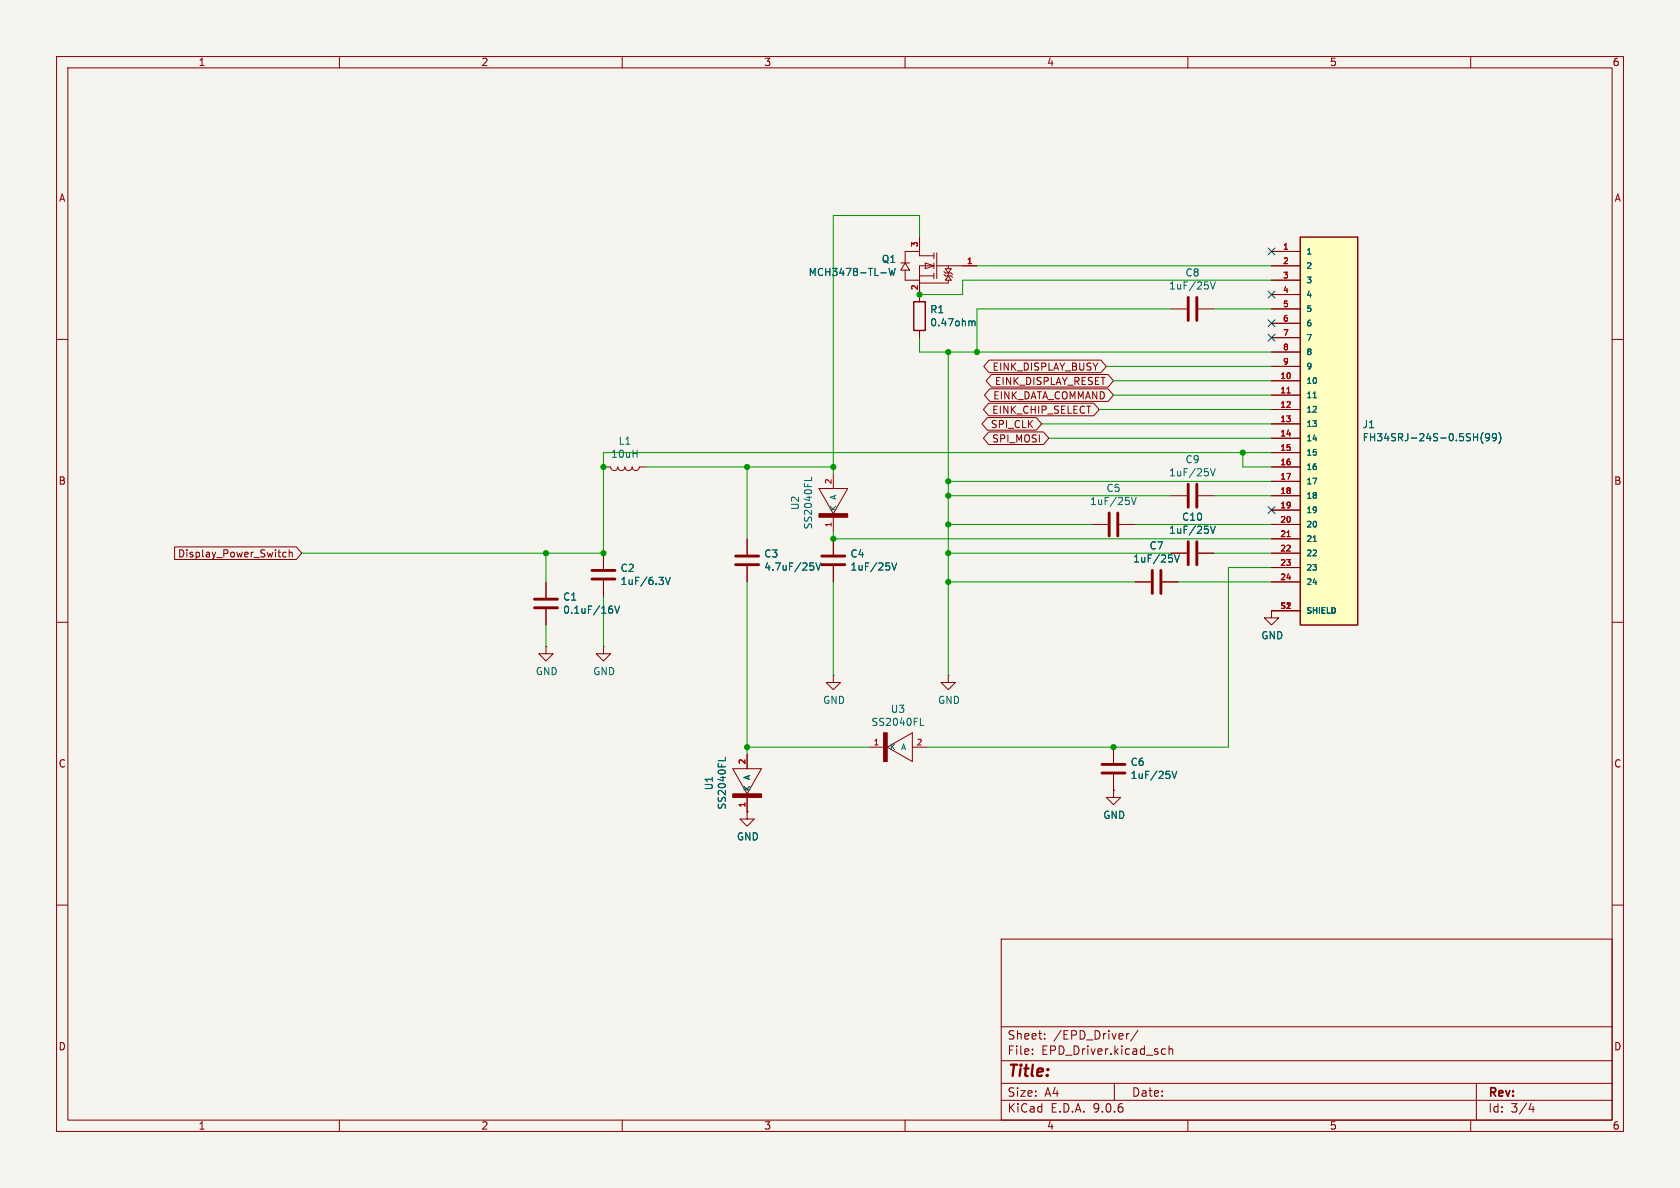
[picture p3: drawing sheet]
<svg xmlns="http://www.w3.org/2000/svg" width="297mm" height="210mm" viewBox="0 0 297 210" stroke-linecap="round" stroke-linejoin="round" font-family="sans-serif">
<path d="M0 0h297v210h-297z" fill="#f5f4ef" stroke="#f5f4ef" stroke-width=".18"/>
<g fill="none" stroke="#840000" stroke-width=".18">
<path d="M10 10h277v190h-277zM12 12h273v186h-273zM60 10v2M110 10v2M160 10v2M210 10v2M260 10v2M207 54.6h2.8M211.8 54.6h2.8M10 60h2M285 60h2M207 87.6h2.8"/>
<path d="M207 97.8h2.8M211.8 87.6h2.8M211.8 97.8h2.8M10 110h2M147.3 119.4v1.3h1.3l-1.3 1.2-1.3-1.2h1.3M147.3 119.4h.1M285 110h2M153.7 132.1h2.5M156.8 132.1l4.5-2.6v5.1zM161.3 132.1h2.5M10 160h2M177 166h108v32h-108z"/>
<path d="M285 160h2M60 198v2M110 198v2M160 198v2M177 194.5h108M177 191.5h108M177 187.5h108M177 181.5h108M182.5 186.3v.1M182.5 185.5v.1M184.7 183.6v.1M184.7 182.8v.1"/>
<path d="M197 191.5v3M199.6 182.7l-.3 .1-.1 .2M201.2 182.1l-1.3 2M205.5 186.3h.5M205.5 185.5h.5M206.7 185.5l.2-.1 .3 .1 .1 .9M206.7 184.9v1.5M210 198v2M260 198v2M261 191.5v6.5M270.7 195l-.4 1.1h.9M271 195.6v1"/>
</g>
<path d="M156.2 129.5h.6v5.1h-.6z" fill="#840000" stroke="#840000" stroke-width=".18"/>
<path d="M214 49.8l.4 1.3 .4-1.3M214 82.9l.4 1.2 .4-1.2M214 93l.4 1.3 .4-1.3M162.7 128.2h.6" fill="none" stroke="#006464" stroke-width=".18"/>
<path d="M210.1 52.6v4M211.6 52.6v4M210.1 85.6v4.1M210.1 95.8v4M211.6 85.6v4.1M211.6 95.8v4" fill="none" stroke="#840000" stroke-width=".51"/>
<path d="M229.9 41.9h10.1v68.6h-10.1z" fill="#ffffc2"/>
<path d="M161.5 53.3h2.1v5.1h-2.1zM229.9 41.9h10.1v68.6h-10.1z" fill="none" stroke="#840000" stroke-width=".25"/>
<g fill="none" stroke="#840000" stroke-width=".18">
<path d="M159.3 46.5h1.5M160 46.5l.8 1.3h-1.5zM160 47.8v1.7h2.6M162.6 44.5h-2.6v2M162.6 41.9v3.3h2.5M162.6 58.4v1.3M162.6 48.8h2.5M163.6 46.5l1.5 .5-1.5 .5zM165.1 47h-2.5v6.3M165.1 44.7v1M165.1 46.5v1M165.1 48.3v1"/>
<path d="M165.6 47h7.1M165.6 44.7v4.6M166.9 48l.2 .3h1l.3 .2M166.9 48.5l.2 .3h1l.3 .2M167.1 47.5h1l-.5 .8zM167.6 48.8l.5 .7h-1zM167.6 47v.5M167.6 48.3v.5M167.6 49.5v.5h-5M224.8 44.5h5.1M224.8 47h5.1M224.8 49.5h5.1"/>
<path d="M224.8 52.1h5.1M224.8 54.6h5.1M224.8 57.2h5.1M224.8 59.7h5.1M174.6 73.8h8.6l.9 1.1-.9 1.1h-8.6l-1-1.1zM174.8 76.4h9.7l.9 1.1-.9 1.1h-9.7l-.9-1.1zM174.8 71.3h18.6l.9 1.1-.9 1.1h-18.6l-.9-1.1zM174.9 63.7h19.7l1 1.1-1 1.1h-19.7l-1-1.1zM175 68.7h20.9l.9 1.2-.9 1.1h-20.9l-1-1.1zM175.3 66.2h20.6l.9 1.1-.9 1.1h-20.6l-1-1.1zM224.8 62.2h5.1M224.8 64.8h5.1"/>
<path d="M224.8 67.3h5.1M224.8 69.9h5.1M224.8 72.4h5.1M224.8 74.9h5.1M224.8 77.5h5.1M30.9 96.7h21.5l.9 1.1-.9 1.1h-21.5zM50.6 97.7l-.4-.1-.2 .3 .1 .5h.5M51.1 97.7l.2-.1 .3 .1 .1 .8M51.1 97.2v1.3M106.7 82.6h1.2a.64 .64 0 0 0 .7 .6 .64 .64 0 0 0 .6-.6 .64 .64 0 0 0 .7 .6 .64 .64 0 0 0 .6-.6 .64 .64 0 0 0 .6 .6 .64 .64 0 0 0 .7-.6 .64 .64 0 0 0 .6 .6 .64 .64 0 0 0 .6-.6h1.3M106.7 97.8v2.8M132.1 95.3v2.7"/>
<path d="M144.8 86.4h5.1l-2.6 4.4zM147.3 83.8v2.6M147.3 91.4v2.6M147.3 95.3v2.7M193 92.7h2.8M197.9 92.7h2.8M207 97.8h2.8M211.8 97.8h2.8M224.8 80h5.1M224.8 82.6h5.1M224.8 85.1h5.1M224.8 87.6h5.1"/>
<path d="M224.8 90.2h5.1M224.8 92.7h5.1M224.8 95.3h5.1M224.8 97.8h5.1M96.5 114.3v1.3h1.3l-1.3 1.2-1.3-1.2h1.3M96.5 114.3h.1M96.5 102.9v2.8M96.5 107.7v2.8M106.7 114.3v1.3h1.2l-1.2 1.2-1.3-1.2h1.3M106.7 114.3h.1M106.7 102.6v2.8M132.1 100.1v2.8"/>
<path d="M147.3 100.1v2.8M167.6 119.4v1.3h1.3l-1.3 1.2-1.2-1.2h1.2M167.6 119.4h.1M200.7 102.9h2.8M205.5 102.9h2.8M224.8 108v1.2h1.3l-1.3 1.3-1.3-1.3h1.3M224.8 108h.1M224.8 100.3h5.1M224.8 102.9h5.1M224.8 108h5.1M129.5 135.9h5.1l-2.5 4.4zM132.1 133.4v2.5"/>
<path d="M196.8 139.7v1.3h1.3l-1.3 1.2-1.2-1.2h1.2M196.8 139.7h.1M196.8 132.1v2.8M196.8 136.9v2.8M132.1 143.5v1.3h1.2l-1.2 1.3-1.3-1.3h1.3M132.1 143.5h.1M132.1 141v2.5"/>
</g>
<g fill="none" stroke="#006464" stroke-width=".18">
<path d="M155.7 48.2h1M157.2 47.4l.3 1.3 .2-.9 .3 .9 .3-1.3M171.6 56.8l.2 .1M171.8 56.9v.7M171.8 56.9l.2-.1h.3l.1 .8M232.1 70.3h.6M262.2 76.5a1.46 1.46 0 0 0 0 1.9M263.3 77.2l-.2 .2h-.4l-.1-.2 .1-.5h.4l.2 .1a.84 .84 0 0 1-.3 1.1h-.3M264.5 77.2l-.2 .2h-.4l-.1-.2 .1-.5h.4l.2 .1a.84 .84 0 0 1-.3 1.1h-.3M265 76.5a1.46 1.46 0 0 1 0 1.9M143.2 99.5h.6M143.5 84.3v.6"/>
<path d="M143.6 100l.3 .2v.3l-.3 .3M144.2 99.5l.5 1.3 .4-1.3M157.7 99.5l.4 1.3 .4-1.3M200 87.9l.4 1.3 .5-1.3M207.6 98.1l.5 1.3 .4-1.3M214 93l.4 1.3 .4-1.3M232.1 95.7h.6M108 107.1h.2M108.1 107.6l.2 .3v.3l-.2 .2M108.7 107.1l.4 1.3 .4-1.3M117.6 102.1l.5 1.2 .4-1.2M128.2 133.9v.6"/>
<path d="M207.2 136.3l.4 1.3 .4-1.3"/>
</g>
<path d="M227.5 69.5h.6M227.5 94.9h.6" fill="none" stroke="#a90000" stroke-width=".18"/>
<g fill="none" stroke="#840000" stroke-width=".51">
<path d="M130 99.8h4.1M130 98.3h4.1M145.3 99.8h4.1M145.3 98.3h4.1M196.1 90.7v4M197.6 90.7v4M94.5 107.4h4.1M94.5 105.9h4.1M104.6 102.4h4.1M104.6 100.8h4.1M203.7 100.8v4.1M205.2 100.8v4.1"/>
<path d="M194.8 136.7h4.1M194.8 135.1h4.1"/>
</g>
<g fill="#840000" stroke="#840000" stroke-width=".18">
<path d="M144.8 90.8h5.1v.6h-5.1z"/>
<path d="M129.5 140.3h5.1v.7h-5.1z"/>
</g>
<g fill="none" stroke="#009600" stroke-width=".18">
<path d="M162.6 59.7v2.5h62.2M162.6 41.9v-3.8h-15.3v45.7M172.7 47h52.1M207 54.6h-34.3v7.6M214.6 54.6h10.2M224.8 49.5h-54.6v2.6h-7.6M167.6 62.2v57.2M184.1 74.9h40.7M185.4 77.5h39.4M194.3 72.4h30.5M195.6 64.8h29.2M196.8 69.9h28"/>
<path d="M196.8 67.3h28M96.5 97.8v5.1M114.3 82.6h33M132.1 82.6v12.7M147.3 94v1.3h77.5M167.6 97.8h39.4M167.6 92.7h25.4M167.6 87.6h39.4M167.6 85.1h57.2M200.7 92.7h24.1M214.6 97.8h10.2M214.6 87.6h10.2"/>
<path d="M219.7 80v2.6h5.1M224.8 80h-118.1v17.8h-53.4M96.5 110.5v3.8M106.7 105.4v8.9M132.1 102.9v30.5M147.3 102.9v16.5M167.6 102.9h33.1M208.3 102.9h16.5M224.8 100.3h-7.6v31.8h-53.4M132.1 132.1h21.6"/>
</g>
<path d="M224.2 56.5l1.2 1.3M224.2 51.5l1.2 1.2M224.2 43.8l1.2 1.3M224.2 59.1l1.2 1.2M225.4 56.5l-1.2 1.3M225.4 51.5l-1.2 1.2M225.4 43.8l-1.2 1.3M225.4 59.1l-1.2 1.2M224.2 89.6l1.2 1.2M225.4 89.6l-1.2 1.2" fill="none" stroke="#000084" stroke-width=".18"/>
<g fill="#009600" stroke="#009600" stroke-width=".18">
<circle cx="167.6" cy="92.7" r=".46"/>
<circle cx="196.8" cy="132.1" r=".46"/>
<circle cx="167.6" cy="102.9" r=".46"/>
<circle cx="167.6" cy="97.8" r=".46"/>
<circle cx="132.1" cy="132.1" r=".46"/>
<circle cx="147.3" cy="82.6" r=".46"/>
<circle cx="132.1" cy="82.6" r=".46"/>
<circle cx="147.3" cy="95.3" r=".46"/>
<circle cx="167.6" cy="85.1" r=".46"/>
<circle cx="167.6" cy="87.6" r=".46"/>
<circle cx="172.7" cy="62.2" r=".46"/>
<circle cx="162.6" cy="52.1" r=".46"/>
<circle cx="167.6" cy="62.2" r=".46"/>
<circle cx="106.7" cy="82.6" r=".46"/>
<circle cx="106.7" cy="97.8" r=".46"/>
<circle cx="96.5" cy="97.8" r=".46"/>
<circle cx="219.7" cy="80" r=".46"/>
</g>
<text font-size="2.8" fill="#840000" x="178" y="190.9">Title:</text>
<g font-size="2.1" fill="#840000">
<text x="178" y="184">Sheet:</text>
<text x="186.2" y="184">/EPD_Driver/</text>
<text x="178" y="186.7">File:</text>
<text x="184.1" y="186.7">EPD_Driver.kicad_sch</text>
<text x="178" y="196.9">KiCad</text>
<text x="178" y="194.1">Size:</text>
<text x="184.7" y="194.1">A4</text>
<text x="185.7" y="196.9">E.D.A.</text>
<text x="193.3" y="196.9">9.0.6</text>
<text x="200" y="194.1">Date:</text>
<text x="263" y="194.3">Rev:</text>
<text x="263" y="196.9">Id:</text>
<text x="267.1" y="196.9">3/4</text>
</g>
<g font-size="1.8" fill="#840000">
<text x="35" y="11.9">1</text>
<text x="85" y="11.9">2</text>
<text x="135" y="11.9">3</text>
<text x="185" y="11.9">4</text>
<text x="235" y="11.9">5</text>
<text x="285" y="11.9">6</text>
<text x="10.3" y="35.9">A</text>
<text x="285.3" y="35.9">A</text>
<text x="175.4" y="65.7">EINK_DISPLAY_BUSY</text>
<text x="175.5" y="70.8">EINK_DATA_COMMAND</text>
<text x="175.8" y="68.3">EINK_DISPLAY_RESET</text>
<text x="175.1" y="75.9">SPI_CLK</text>
<text x="175.3" y="73.3">EINK_CHIP_SELECT</text>
<text x="175.3" y="78.4">SPI_MOSI</text>
<text x="10.3" y="85.9">B</text>
<text x="285.3" y="85.9">B</text>
<text x="31.4" y="98.7">Display_Power_Switch</text>
<text x="10.3" y="135.9">C</text>
<text x="285.3" y="135.9">C</text>
<text x="10.3" y="185.9">D</text>
<text x="285.3" y="185.9">D</text>
<text x="35" y="199.9">1</text>
<text x="85" y="199.9">2</text>
<text x="135" y="199.9">3</text>
<text x="185" y="199.9">4</text>
<text x="235" y="199.9">5</text>
<text x="285" y="199.9">6</text>
</g>
<g font-size="1.8" fill="#006464">
<text x="155.8" y="46.7">Q1</text>
<text x="142.9" y="49">MCH3478-TL-W</text>
<text x="206.6" y="51.4">1uF/25V</text>
<text x="209.5" y="49.1">C8</text>
<text x="164.3" y="55.6">R1</text>
<text x="164.3" y="57.9">0.47ohm</text>
<text x="240.8" y="75.9">J1</text>
<text x="107.9" y="81.1">10uH</text>
<text x="109.3" y="78.8">L1</text>
<text x="209.5" y="82.1">C9</text>
<text x="240.8" y="78.2">FH34SRJ-24S-0.5SH(99)</text>
<text x="192.6" y="89.5">1uF/25V</text>
<text x="195.5" y="87.2">C5</text>
<text x="206.6" y="84.4">1uF/25V</text>
<text x="141.5" y="90.3" transform="rotate(-90 141.5 90.3)">U2</text>
<text x="143.8" y="93.7" transform="rotate(-90 143.8 93.7)">SS2040FL</text>
<text x="206.6" y="94.6">1uF/25V</text>
<text x="208.9" y="92.3">C10</text>
<text x="109.6" y="101.3">C2</text>
<text x="135" y="98.8">C3</text>
<text x="135" y="101.1">4.7uF/25V</text>
<text x="150.3" y="98.8">C4</text>
<text x="150.3" y="101.1">1uF/25V</text>
<text x="200.2" y="99.6">1uF/25V</text>
<text x="203.1" y="97.3">C7</text>
<text x="99.5" y="106.4">C1</text>
<text x="109.6" y="103.6">1uF/6.3V</text>
<text x="99.5" y="108.7">0.1uF/16V</text>
<text x="222.9" y="113.2">GND</text>
<text x="94.6" y="119.6">GND</text>
<text x="104.8" y="119.6">GND</text>
<text x="145.4" y="124.6">GND</text>
<text x="165.7" y="124.6">GND</text>
<text x="154" y="128.5">SS2040FL</text>
<text x="157.4" y="126.2">U3</text>
<text x="199.8" y="135.6">C6</text>
<text x="199.8" y="137.9">1uF/25V</text>
<text x="126.2" y="139.8" transform="rotate(-90 126.2 139.8)">U1</text>
<text x="128.5" y="143.2" transform="rotate(-90 128.5 143.2)">SS2040FL</text>
<text x="130.2" y="148.8">GND</text>
<text x="194.9" y="145">GND</text>
</g>
<g font-size="1.4" fill="#a90000">
<text x="162.3" y="43.8" transform="rotate(-90 162.3 43.8)">3</text>
<text x="170.8" y="46.7">1</text>
<text x="226.7" y="44.2">1</text>
<text x="226.7" y="46.7">2</text>
<text x="162.3" y="51.4" transform="rotate(-90 162.3 51.4)">2</text>
<text x="226.7" y="49.3">3</text>
<text x="226.7" y="51.8">4</text>
<text x="226.7" y="54.4">5</text>
<text x="226.7" y="56.9">6</text>
<text x="226.7" y="59.4">7</text>
<text x="226.7" y="62">8</text>
<text x="226.7" y="64.5">9</text>
<text x="226.2" y="67.1">10</text>
<text x="226.2" y="69.6">11</text>
<text x="226.2" y="72.1">12</text>
<text x="226.2" y="74.7">13</text>
<text x="226.2" y="77.2">14</text>
<text x="226.2" y="79.8">15</text>
<text x="226.2" y="82.3">16</text>
<text x="147.1" y="85.7" transform="rotate(-90 147.1 85.7)">2</text>
<text x="226.2" y="84.8">17</text>
<text x="226.2" y="87.4">18</text>
<text x="226.2" y="89.9">19</text>
<text x="147.1" y="93.3" transform="rotate(-90 147.1 93.3)">1</text>
<text x="226.2" y="92.5">20</text>
<text x="226.2" y="95">21</text>
<text x="226.2" y="97.5">22</text>
<text x="226.2" y="100.1">23</text>
<text x="226.2" y="102.6">24</text>
<text x="226.2" y="107.7">S1</text>
<text x="227.2" y="107.7">2</text>
<text x="154.3" y="131.8">1</text>
<text x="161.9" y="131.8">2</text>
<text x="131.8" y="135.2" transform="rotate(-90 131.8 135.2)">2</text>
<text x="131.8" y="142.9" transform="rotate(-90 131.8 142.9)">1</text>
</g>
<g font-size="1.4" fill="#006464">
<text x="230.9" y="45.2">1</text>
<text x="230.9" y="47.7">2</text>
<text x="230.9" y="50.3">3</text>
<text x="230.9" y="52.8">4</text>
<text x="230.9" y="55.3">5</text>
<text x="230.9" y="57.9">6</text>
<text x="230.9" y="60.4">7</text>
<text x="230.9" y="63">8</text>
<text x="230.9" y="65.5">9</text>
<text x="230.9" y="68">10</text>
<text x="230.9" y="70.6">11</text>
<text x="230.9" y="73.1">12</text>
<text x="230.9" y="75.7">13</text>
<text x="230.9" y="78.2">14</text>
<text x="230.9" y="80.7">15</text>
<text x="230.9" y="83.3">16</text>
<text x="230.9" y="85.8">17</text>
<text x="230.9" y="88.4">18</text>
<text x="148.1" y="90.4" transform="rotate(-90 148.1 90.4)">K A</text>
<text x="230.9" y="90.9">19</text>
<text x="230.9" y="93.4">20</text>
<text x="230.9" y="96">21</text>
<text x="230.9" y="98.5">22</text>
<text x="230.9" y="101.1">23</text>
<text x="230.9" y="103.6">24</text>
<text x="230.9" y="108.7">SHIELD</text>
<text x="157.2" y="132.8">K A</text>
<text x="132.8" y="140" transform="rotate(-90 132.8 140)">K A</text>
</g>
</svg>
